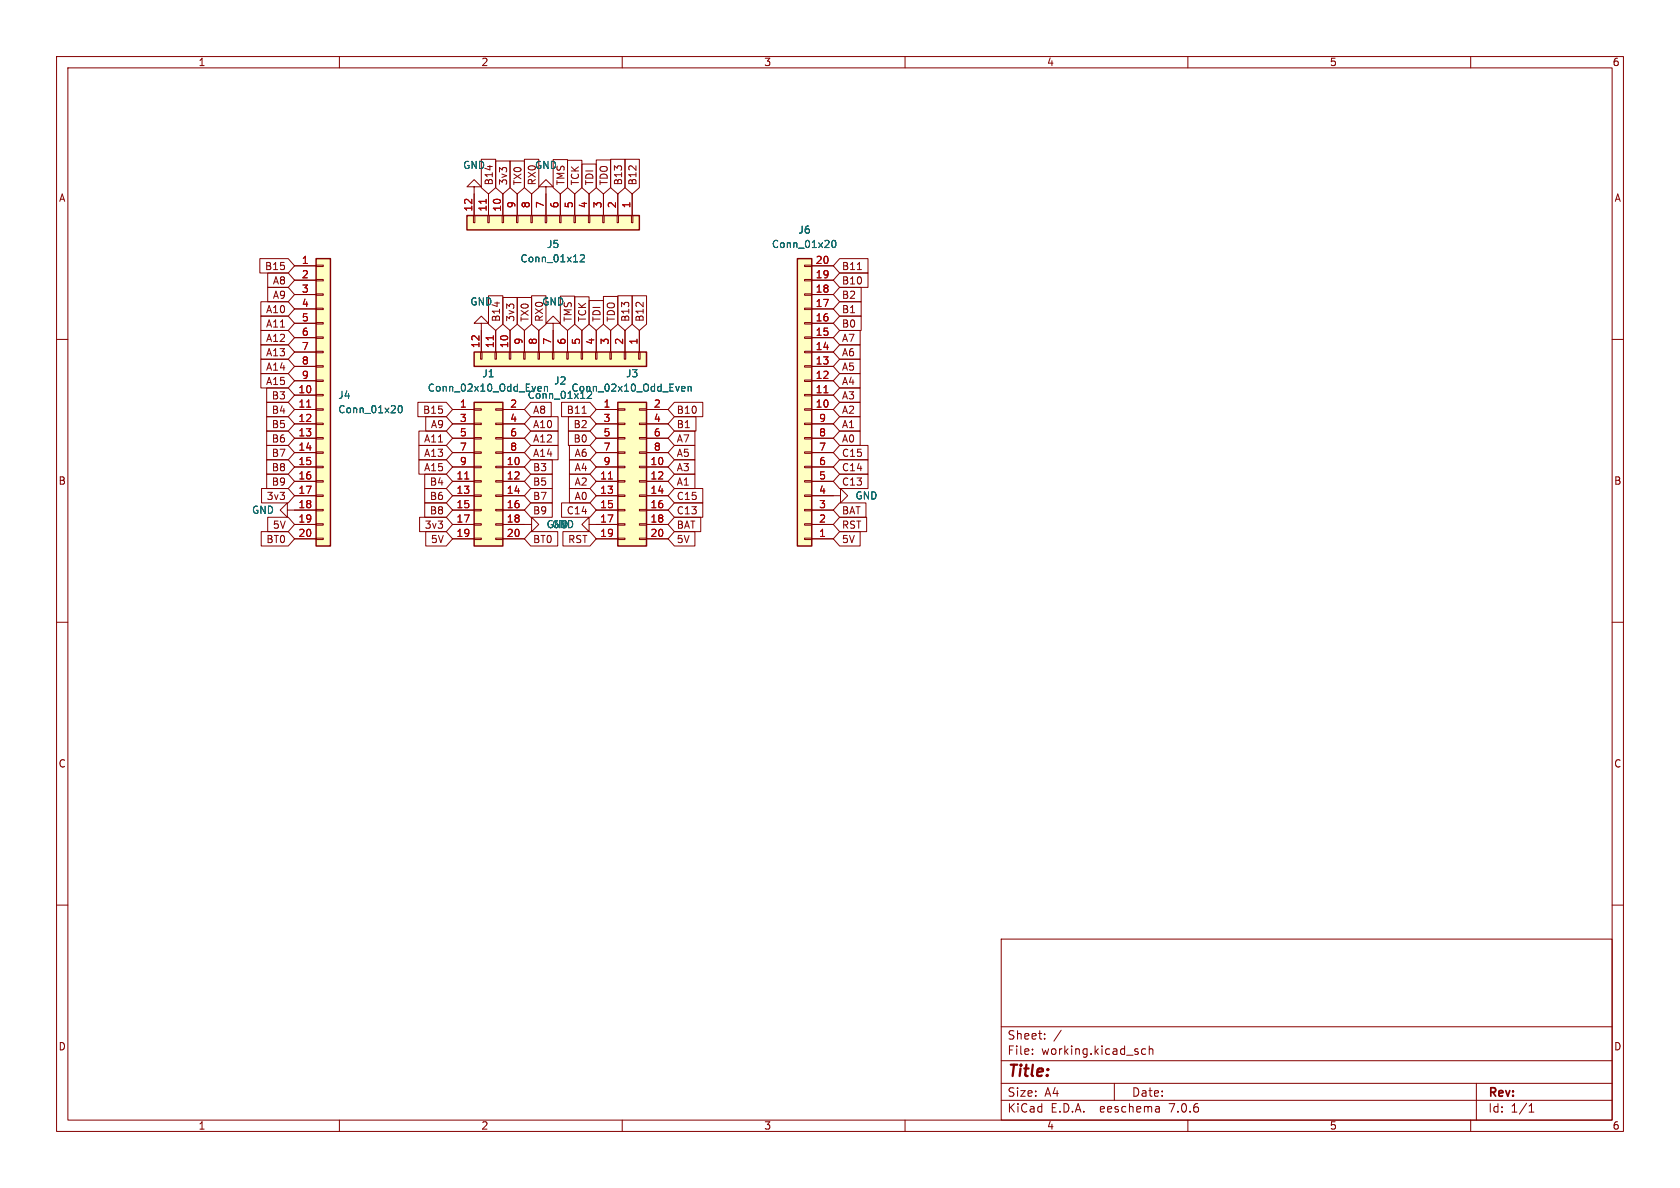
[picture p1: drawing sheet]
<svg xmlns="http://www.w3.org/2000/svg" width="297mm" height="210mm" viewBox="0 0 297 210" stroke-linecap="round" stroke-linejoin="round" font-family="sans-serif">
<g fill="none" stroke="#840000" stroke-width=".18">
<path d="M10 10h277v190h-277zM12 12h273v186h-273zM60 10v2M110 10v2M160 10v2M210 10v2M260 10v2M83.7 38.1h.2v1.3h-.2zM83.8 33h1.3l-1.3-1.2-1.3 1.2h1.3v5.1M85.1 28.2h2.5v5l-1.2 1.1-1.3-1.1zM86.2 38.1h.3v1.3h-.3zM86.4 34.3v3.8"/>
<path d="M87.6 28.5h2.6v4.7l-1.3 1.1-1.3-1.1zM88.8 38.1h.2v1.3h-.2zM88.9 34.3v3.8M90.2 28.5h2.5v4.7l-1.3 1.1-1.2-1.1zM91.3 38.1h.3v1.3h-.3zM91.4 34.3v3.8M92.7 28.2h2.6v5l-1.3 1.1-1.3-1.1zM93.9 38.1h.2v1.3h-.2zM94 34.3v3.8M96.4 38.1h.2v1.3h-.2zM96.5 33h1.3l-1.3-1.2-1.3 1.2h1.3v5.1M97.8 28.2h2.5v5l-1.2 1.1-1.3-1.1z"/>
<path d="M98.9 38.1h.3v1.3h-.3zM99.1 34.3v3.8M100.3 28.3h2.6v4.9l-1.3 1.1-1.3-1.1zM101.5 38.1h.2v1.3h-.2zM101.6 34.3v3.8M102.9 29h2.5v4.2l-1.3 1.1-1.2-1.1zM104 38.1h.3v1.3h-.3zM104.1 34.3v3.8M105.4 28.3h2.6v4.9l-1.3 1.1-1.3-1.1zM106.6 38.1h.2v1.3h-.2zM106.7 34.3v3.8M107.9 28.2h2.6v5l-1.3 1.1-1.3-1.1z"/>
<path d="M109.1 38.1h.2v1.3h-.2zM109.2 34.3v3.8M110.5 28.2h2.5v5l-1.2 1.1-1.3-1.1zM111.6 38.1h.3v1.3h-.3zM111.8 34.3v3.8M10 60h2M45.9 45.7h5.1l1.1 1.3-1.1 1.3h-5.1zM46.1 58.4h4.9l1.1 1.3-1.1 1.3h-4.9zM46.1 53.3h4.9l1.1 1.3-1.1 1.3h-4.9zM46.1 55.9h4.9l1.1 1.3-1.1 1.2h-4.9zM47.3 50.8h3.7l1.1 1.3-1.1 1.2h-3.7zM47.3 48.3h3.7l1.1 1.2-1.1 1.3h-3.7z"/>
<path d="M52.1 59.7h3.8M52.1 57.2h3.8M52.1 54.6h3.8M52.1 52.1h3.8M52.1 49.5h3.8M52.1 47h3.8M55.9 59.6h1.2v.2h-1.2zM55.9 57h1.2v.3h-1.2zM55.9 54.5h1.2v.2h-1.2zM55.9 51.9h1.2v.3h-1.2zM55.9 49.4h1.2v.3h-1.2zM55.9 46.9h1.2v.2h-1.2z"/>
<path d="M85.1 57.2h1.3l-1.3-1.3-1.3 1.3h1.3v5M86.4 52.3h2.5v5l-1.3 1.1-1.2-1.1zM87.6 58.4v3.8M88.9 52.6h2.5v4.7l-1.2 1.1-1.3-1.1zM90.2 58.4v3.8M91.4 52.6h2.6v4.7l-1.3 1.1-1.3-1.1zM92.7 58.4v3.8M94 52.3h2.5v5l-1.3 1.1-1.2-1.1zM95.2 58.4v3.8M97.8 57.2h1.3l-1.3-1.3-1.3 1.3h1.3v5M99.1 52.3h2.5v5l-1.3 1.1-1.2-1.1zM100.3 58.4v3.8"/>
<path d="M101.6 52.5h2.5v4.8l-1.2 1.1-1.3-1.1zM102.9 58.4v3.8M104.1 53.1h2.6v4.2l-1.3 1.1-1.3-1.1zM105.4 58.4v3.8M106.7 52.4h2.5v4.9l-1.3 1.1-1.2-1.1zM107.9 58.4v3.8M109.2 52.3h2.6v5l-1.3 1.1-1.3-1.1zM110.5 58.4v3.8M111.8 52.3h2.5v5l-1.3 1.1-1.2-1.1zM113 58.4v3.8M142.2 46.9h1.3v.2h-1.3zM142.2 49.4h1.3v.3h-1.3z"/>
<path d="M142.2 51.9h1.3v.3h-1.3zM142.2 54.5h1.3v.2h-1.3zM142.2 57h1.3v.3h-1.3zM142.2 59.6h1.3v.2h-1.3zM143.5 59.7h3.8M143.5 57.2h3.8M143.5 54.6h3.8M143.5 52.1h3.8M143.5 49.5h3.8M143.5 47h3.8M148.4 50.8h3.8v2.5h-3.8l-1.1-1.2zM148.4 48.3h5.1v2.5h-5.1l-1.1-1.3z"/>
<path d="M148.4 45.7h5.1v2.6h-5.1l-1.1-1.3zM148.4 58.4h3.7v2.6h-3.7l-1.1-1.3zM148.4 55.9h3.8v2.5h-3.8l-1.1-1.2zM148.4 53.3h3.8v2.6h-3.8l-1.1-1.3zM151.6 47.7h.7M285 60h2M46.1 63.5h4.9l1.1 1.3-1.1 1.2h-4.9zM46.1 61h4.9l1.1 1.2-1.1 1.3h-4.9zM46.1 66h4.9l1.1 1.3-1.1 1.3h-4.9zM47.1 68.6h3.9l1.1 1.3-1.1 1.2h-3.9zM47.1 71.1h3.9l1.1 1.3-1.1 1.3h-3.9zM47.1 73.7h3.9l1.1 1.2-1.1 1.3h-3.9z"/>
<path d="M47.1 78.7h3.9l1.1 1.3-1.1 1.3h-3.9zM47.1 76.2h3.9l1.1 1.3-1.1 1.2h-3.9zM52.1 72.4h3.8M52.1 69.9h3.8M52.1 67.3h3.8M52.1 64.8h3.8M52.1 62.2h3.8M52.1 77.5h3.8M52.1 74.9h3.8M55.9 79.9h1.2v.2h-1.2zM55.9 77.3h1.2v.3h-1.2zM55.9 74.8h1.2v.3h-1.2z"/>
<path d="M55.9 72.3h1.2v.2h-1.2zM55.9 69.7h1.2v.3h-1.2zM55.9 67.2h1.2v.2h-1.2zM55.9 64.6h1.2v.3h-1.2zM55.9 62.1h1.2v.3h-1.2zM73.9 71.1h5l1.1 1.3-1.1 1.3h-5zM74.1 78.7h4.8l1.1 1.3-1.1 1.3h-4.8zM74.1 76.2h4.8l1.1 1.3-1.1 1.2h-4.8zM75.3 73.7h3.6l1.1 1.2-1.1 1.3h-3.6zM80 72.4h3.8M80 77.5h3.8M80 74.9h3.8"/>
<path d="M83.8 79.9h1.3v.2h-1.3zM83.8 77.3h1.3v.3h-1.3zM83.8 74.8h1.3v.3h-1.3zM83.8 72.3h1.3v.2h-1.3zM85 62.2h.2v1.3h-.2zM87.5 62.2h.3v1.3h-.3zM87.6 79.9h1.3v.2h-1.3zM87.6 77.3h1.3v.3h-1.3zM87.6 74.8h1.3v.3h-1.3zM87.6 72.3h1.3v.2h-1.3zM88.9 72.4h3.8M88.9 77.5h3.8"/>
<path d="M88.9 74.9h3.8M90 62.2h.3v1.3h-.3zM92.6 62.2h.2v1.3h-.2zM93.8 76.2h4.9v2.5h-4.9l-1.1-1.2zM93.8 73.7h4.9v2.5h-4.9l-1.1-1.3zM93.8 71.1h3.7v2.6h-3.7l-1.1-1.3zM93.8 78.7h4.9v2.6h-4.9l-1.1-1.3zM95.1 62.2h.3v1.3h-.3zM97.7 62.2h.2v1.3h-.2zM99.3 71.1h5l1.1 1.3-1.1 1.3h-5zM100.2 62.2h.3v1.3h-.3zM100.5 76.2h3.8l1.1 1.3-1.1 1.2h-3.8z"/>
<path d="M100.5 73.7h3.8l1.1 1.2-1.1 1.3h-3.8zM100.7 78.7h3.6l1.1 1.3-1.1 1.3h-3.6zM102.7 62.2h.3v1.3h-.3zM102.9 73.1h.7M105.3 62.2h.2v1.3h-.2zM105.4 72.4h3.8M105.4 77.5h3.8M105.4 74.9h3.8M107.8 62.2h.3v1.3h-.3zM109.2 79.9h1.3v.2h-1.3zM109.2 77.3h1.3v.3h-1.3zM109.2 74.8h1.3v.3h-1.3z"/>
<path d="M109.2 72.3h1.3v.2h-1.3zM110.4 62.2h.2v1.3h-.2zM112.9 62.2h.3v1.3h-.3zM113 79.9h1.3v.2h-1.3zM113 77.3h1.3v.3h-1.3zM113 74.8h1.3v.3h-1.3zM113 72.3h1.3v.2h-1.3zM114.3 72.4h3.8M114.3 77.5h3.8M114.3 74.9h3.8M119.2 73.7h3.8v2.5h-3.8l-1.1-1.3zM119.2 76.2h3.7v2.5h-3.7l-1.1-1.2z"/>
<path d="M119.2 78.7h3.7v2.6h-3.7l-1.1-1.3zM119.2 71.1h5v2.6h-5l-1.1-1.3zM142.2 62.1h1.3v.3h-1.3zM142.2 64.6h1.3v.3h-1.3zM142.2 67.2h1.3v.2h-1.3zM142.2 69.7h1.3v.3h-1.3zM142.2 72.3h1.3v.2h-1.3zM142.2 74.8h1.3v.3h-1.3zM142.2 77.3h1.3v.3h-1.3zM142.2 79.9h1.3v.2h-1.3zM143.5 72.4h3.8M143.5 69.9h3.8"/>
<path d="M143.5 67.3h3.8M143.5 64.8h3.8M143.5 62.2h3.8M143.5 77.5h3.8M143.5 74.9h3.8M148.4 76.2h3.7v2.5h-3.7l-1.1-1.2zM148.4 78.7h5.1v2.6h-5.1l-1.1-1.3zM148.4 73.7h3.7v2.5h-3.7l-1.1-1.3zM148.4 71.1h3.7v2.6h-3.7l-1.1-1.3zM148.4 68.6h3.7v2.5h-3.7l-1.1-1.2zM148.4 66h3.7v2.6h-3.7l-1.1-1.3zM148.4 61h3.7v2.5h-3.7l-1.1-1.3z"/>
<path d="M148.4 63.5h3.7v2.5h-3.7l-1.1-1.2zM46.2 94h4.8l1.1 1.3-1.1 1.2h-4.8zM46.2 86.4h4.8l1.1 1.2-1.1 1.3h-4.8zM47.1 81.3h3.9l1.1 1.3-1.1 1.2h-3.9zM47.1 83.8h3.9l1.1 1.3-1.1 1.3h-3.9zM47.3 91.4h3.7l1.1 1.3-1.1 1.3h-3.7zM50.8 90.2v-1.3l-1.3 1.3 1.3 1.2v-1.2h5.1M52.1 95.3h3.8M52.1 92.7h3.8M52.1 87.6h3.8M52.1 85.1h3.8M52.1 82.6h3.8"/>
<path d="M52.1 80h3.8M55.9 95.1h1.2v.3h-1.2zM55.9 92.6h1.2v.2h-1.2zM55.9 90h1.2v.3h-1.2zM55.9 87.5h1.2v.3h-1.2zM55.9 85h1.2v.2h-1.2zM55.9 82.4h1.2v.3h-1.2zM74.1 81.3h4.8l1.1 1.3-1.1 1.2h-4.8zM74.2 91.4h4.7l1.1 1.3-1.1 1.3h-4.7zM75.1 83.8h3.8l1.1 1.3-1.1 1.3h-3.8zM75.1 86.4h3.8l1.1 1.2-1.1 1.3h-3.8zM75.1 88.9h3.8l1.1 1.3-1.1 1.2h-3.8z"/>
<path d="M75.3 94h3.6l1.1 1.3-1.1 1.2h-3.6zM80 95.3h3.8M80 92.7h3.8M80 90.2h3.8M80 87.6h3.8M80 85.1h3.8M80 82.6h3.8M80 80h3.8M83.8 95.1h1.3v.3h-1.3zM83.8 92.6h1.3v.2h-1.3zM83.8 90h1.3v.3h-1.3zM83.8 87.5h1.3v.3h-1.3z"/>
<path d="M83.8 85h1.3v.2h-1.3zM83.8 82.4h1.3v.3h-1.3zM87.6 95.1h1.3v.3h-1.3zM87.6 92.6h1.3v.2h-1.3zM87.6 90h1.3v.3h-1.3zM87.6 87.5h1.3v.3h-1.3zM87.6 85h1.3v.2h-1.3zM87.6 82.4h1.3v.3h-1.3zM88.9 92.7h5.1v-1.3l1.2 1.3-1.2 1.3v-1.3M88.9 95.3h3.8M88.9 90.2h3.8M88.9 87.6h3.8"/>
<path d="M88.9 85.1h3.8M88.9 82.6h3.8M88.9 80h3.8M93.8 94h4.8v2.5h-4.8l-1.1-1.2zM93.8 86.4h3.8v2.5h-3.8l-1.1-1.3zM93.8 81.3h3.8v2.5h-3.8l-1.1-1.2zM93.8 83.8h3.8v2.6h-3.8l-1.1-1.3zM93.8 88.9h3.8v2.5h-3.8l-1.1-1.2zM99.3 88.9h5l1.1 1.3-1.1 1.2h-5zM99.5 94h4.8l1.1 1.3-1.1 1.2h-4.8zM100.7 81.3h3.6l1.1 1.3-1.1 1.2h-3.6zM100.7 86.4h3.6l1.1 1.2-1.1 1.3h-3.6z"/>
<path d="M100.7 83.8h3.6l1.1 1.3-1.1 1.3h-3.6zM104.1 92.7v-1.3l-1.2 1.3 1.2 1.3v-1.3h5.1M105.4 95.3h3.8M105.4 90.2h3.8M105.4 87.6h3.8M105.4 85.1h3.8M105.4 82.6h3.8M105.4 80h3.8M109.2 95.1h1.3v.3h-1.3zM109.2 92.6h1.3v.2h-1.3zM109.2 90h1.3v.3h-1.3zM109.2 87.5h1.3v.3h-1.3z"/>
<path d="M109.2 85h1.3v.2h-1.3zM109.2 82.4h1.3v.3h-1.3zM113 95.1h1.3v.3h-1.3zM113 92.6h1.3v.2h-1.3zM113 90h1.3v.3h-1.3zM113 87.5h1.3v.3h-1.3zM113 85h1.3v.2h-1.3zM113 82.4h1.3v.3h-1.3zM114.3 95.3h3.8M114.3 92.7h3.8M114.3 90.2h3.8M114.3 87.6h3.8"/>
<path d="M114.3 85.1h3.8M114.3 82.6h3.8M114.3 80h3.8M119.2 81.3h3.7v2.5h-3.7l-1.1-1.2zM119.2 88.9h5v2.5h-5l-1.1-1.2zM119.2 86.4h5v2.5h-5l-1.1-1.3zM119.2 91.4h4.7v2.6h-4.7l-1.1-1.3zM119.2 83.8h3.7v2.6h-3.7l-1.1-1.3zM119.2 94h3.7v2.5h-3.7l-1.1-1.2zM142.2 82.4h1.3v.3h-1.3zM142.2 85h1.3v.2h-1.3zM142.2 87.5h1.3v.3h-1.3z"/>
<path d="M142.2 90h1.3v.3h-1.3zM142.2 92.6h1.3v.2h-1.3zM142.2 95.1h1.3v.3h-1.3zM143.5 87.6h5.1v-1.2l1.3 1.2-1.3 1.3v-1.3M143.5 95.3h3.8M143.5 92.7h3.8M143.5 90.2h3.8M143.5 85.1h3.8M143.5 82.6h3.8M143.5 80h3.8M148.4 81.3h5.1v2.5h-5.1l-1.1-1.2zM148.4 83.8h5.1v2.6h-5.1l-1.1-1.3z"/>
<path d="M148.4 91.4h4.8v2.6h-4.8l-1.1-1.3zM148.4 88.9h4.7v2.5h-4.7l-1.1-1.2zM148.4 94h3.7v2.5h-3.7l-1.1-1.2zM10 110h2M285 110h2M10 160h2M285 160h2M177 166h108v32h-108zM60 198v2M110 198v2M160 198v2M177 194.5h108"/>
<path d="M177 191.5h108M177 187.5h108M177 181.5h108M182.5 186.3v.1M182.5 185.5v.1M184.7 183.6v.1M184.7 182.8v.1M187.6 182.1l-1.3 2M197 191.5v3M202.5 185.5l-.4-.1-.3 .3v.4l.2 .2h.5M203.2 185.5l.2-.1 .3 .1 .1 .9M203.2 184.9v1.5"/>
<path d="M204.9 195.7l.1 .9M205 196.5l-.2 .1M205 196h-.2M210 198v2M260 198v2M261 191.5v6.5M270.3 196.6h.9M270.3 195.5l.4-.4v1.5"/>
</g>
<g fill="#ffffc2" stroke="#ffffc2" stroke-width=".18">
<path d="M141 45.7h2.5v50.8h-2.5z"/>
<path d="M55.9 45.7h2.5v50.8h-2.5z"/>
<path d="M109.2 71.1h5.1v25.4h-5.1z"/>
<path d="M82.5 38.1h30.5v2.5h-30.5z"/>
<path d="M83.8 62.2h30.5v2.6h-30.5z"/>
<path d="M83.8 71.1h5.1v25.4h-5.1z"/>
</g>
<path d="M82.5 38.1h30.5v2.5h-30.5zM55.9 45.7h2.5v50.8h-2.5zM141 45.7h2.5v50.8h-2.5zM83.8 62.2h30.5v2.6h-30.5zM83.8 71.1h5.1v25.4h-5.1zM109.2 71.1h5.1v25.4h-5.1z" fill="none" stroke="#840000" stroke-width=".25"/>
<path d="M85.9 35.2v.8M87.2 59.4v.7M54.2 72h.7M145.7 69.4h.7M82.2 84.7h.7M107.6 84.7h.7" fill="none" stroke="#a90000" stroke-width=".18"/>
<path d="M102.6 45.2l.5-.2 .2 .4-.8 .9h.8M147.2 42.6l.1-.1a.68 .68 0 0 1 .5 .6 .68 .68 0 0 1-.5 .7l-.1-.2-.2-.3zM70.5 71.8l.2-.1a.68 .68 0 0 1 .4 .6 .68 .68 0 0 1-.4 .7l-.2-.2-.1-.3zM95.3 68.3l.3 .1 .1 .2-.6 .1M96.2 68.4l.2-.1 .3 .1 .1 .8M96.2 68.3v.9M104.5 69.7l-.7 .7h.8M120.7 68.3l.3 .1 .1 .2-.6 .1M121 69.1l-.3 .1M121.6 68.4l.2-.1 .3 .1 .1 .8M121.6 68.3v.9M100.8 92a.68 .68 0 0 1 .5 .7 .68 .68 0 0 1-.5 .6" fill="none" stroke="#006464" stroke-width=".18"/>
<text font-size="2.8" fill="#840000" x="178" y="190.9">Title:</text>
<g font-size="2.1" fill="#840000">
<text x="178" y="184">Sheet:</text>
<text x="178" y="186.7">File:</text>
<text x="184.1" y="186.7">working.kicad_sch</text>
<text x="178" y="196.9">KiCad</text>
<text x="178" y="194.1">Size:</text>
<text x="184.7" y="194.1">A4</text>
<text x="185.7" y="196.9">E.D.A.</text>
<text x="194.6" y="196.9">eeschema</text>
<text x="200" y="194.1">Date:</text>
<text x="207" y="196.9">7.0.6</text>
<text x="263" y="194.3">Rev:</text>
<text x="263" y="196.9">Id:</text>
<text x="267.1" y="196.9">1/1</text>
</g>
<g font-size="1.8" fill="#840000">
<text x="35" y="11.9">1</text>
<text x="85" y="11.9">2</text>
<text x="135" y="11.9">3</text>
<text x="185" y="11.9">4</text>
<text x="235" y="11.9">5</text>
<text x="285" y="11.9">6</text>
<text x="10.3" y="35.9">A</text>
<text x="89.9" y="32.9" transform="rotate(-90 89.9 32.9)">3v3</text>
<text x="92.4" y="32.9" transform="rotate(-90 92.4 32.9)">TX0</text>
<text x="102.6" y="32.9" transform="rotate(-90 102.6 32.9)">TCK</text>
<text x="105.1" y="32.9" transform="rotate(-90 105.1 32.9)">TDI</text>
<text x="107.6" y="32.9" transform="rotate(-90 107.6 32.9)">TDO</text>
<text x="110.2" y="32.9" transform="rotate(-90 110.2 32.9)">B13</text>
<text x="112.7" y="32.9" transform="rotate(-90 112.7 32.9)">B12</text>
<text x="285.3" y="35.9">A</text>
<text x="46.7" y="47.9">B15</text>
<text x="148.7" y="47.9">B11</text>
<text x="48.1" y="53">A9</text>
<text x="48.1" y="50.5">A8</text>
<text x="148.7" y="53">B2</text>
<text x="148.7" y="50.5">B10</text>
<text x="46.9" y="55.6">A10</text>
<text x="46.9" y="58.1">A11</text>
<text x="91.1" y="57" transform="rotate(-90 91.1 57)">3v3</text>
<text x="93.7" y="57" transform="rotate(-90 93.7 57)">TX0</text>
<text x="103.8" y="57" transform="rotate(-90 103.8 57)">TCK</text>
<text x="106.4" y="57" transform="rotate(-90 106.4 57)">TDI</text>
<text x="108.9" y="57" transform="rotate(-90 108.9 57)">TDO</text>
<text x="111.4" y="57" transform="rotate(-90 111.4 57)">B13</text>
<text x="114" y="57" transform="rotate(-90 114 57)">B12</text>
<text x="148.7" y="58.1">B0</text>
<text x="148.7" y="55.6">B1</text>
<text x="46.9" y="60.6">A12</text>
<text x="46.9" y="65.7">A14</text>
<text x="46.9" y="63.2">A13</text>
<text x="148.7" y="60.6">A7</text>
<text x="148.7" y="63.2">A6</text>
<text x="148.7" y="65.7">A5</text>
<text x="46.9" y="68.3">A15</text>
<text x="48" y="70.8">B3</text>
<text x="148.7" y="70.8">A3</text>
<text x="148.7" y="68.3">A4</text>
<text x="48" y="73.3">B4</text>
<text x="48" y="75.9">B5</text>
<text x="74.7" y="73.3">B15</text>
<text x="76.1" y="75.9">A9</text>
<text x="94.1" y="75.9">A10</text>
<text x="94.1" y="73.3">A8</text>
<text x="100.1" y="73.3">B11</text>
<text x="101.3" y="75.9">B2</text>
<text x="119.5" y="75.9">B1</text>
<text x="119.5" y="73.3">B10</text>
<text x="148.7" y="75.9">A1</text>
<text x="148.7" y="73.3">A2</text>
<text x="48" y="83.5">B8</text>
<text x="48" y="81">B7</text>
<text x="48" y="78.4">B6</text>
<text x="74.9" y="81">A13</text>
<text x="74.9" y="83.5">A15</text>
<text x="74.9" y="78.4">A11</text>
<text x="94.1" y="78.4">A12</text>
<text x="94.1" y="81">A14</text>
<text x="94.1" y="83.5">B3</text>
<text x="101.3" y="78.4">B0</text>
<text x="101.5" y="81">A6</text>
<text x="101.5" y="83.5">A4</text>
<text x="119.5" y="83.5">A3</text>
<text x="119.5" y="78.4">A7</text>
<text x="119.5" y="81">A5</text>
<text x="148.7" y="78.4">A0</text>
<text x="148.7" y="81">C15</text>
<text x="148.7" y="83.5">C14</text>
<text x="10.3" y="85.9">B</text>
<text x="47.1" y="88.6">3v3</text>
<text x="48" y="86">B9</text>
<text x="75.9" y="86">B4</text>
<text x="75.9" y="88.6">B6</text>
<text x="94.1" y="88.6">B7</text>
<text x="94.1" y="86">B5</text>
<text x="101.5" y="88.6">A0</text>
<text x="101.5" y="86">A2</text>
<text x="119.5" y="88.6">C15</text>
<text x="119.5" y="86">A1</text>
<text x="148.7" y="86">C13</text>
<text x="285.3" y="85.9">B</text>
<text x="48.1" y="93.7">5V</text>
<text x="75" y="93.7">3v3</text>
<text x="75.9" y="91.1">B8</text>
<text x="94.1" y="91.1">B9</text>
<text x="100.1" y="91.1">C14</text>
<text x="119.5" y="91.1">C13</text>
<text x="119.5" y="93.7">BAT</text>
<text x="148.7" y="93.7">RST</text>
<text x="148.7" y="91.1">BAT</text>
<text x="47" y="96.2">BT0</text>
<text x="76.1" y="96.2">5V</text>
<text x="94.1" y="96.2">BT0</text>
<text x="100.3" y="96.2">RST</text>
<text x="119.5" y="96.2">5V</text>
<text x="148.7" y="96.2">5V</text>
<text x="10.3" y="135.9">C</text>
<text x="285.3" y="135.9">C</text>
<text x="10.3" y="185.9">D</text>
<text x="285.3" y="185.9">D</text>
<text x="35" y="199.9">1</text>
<text x="85" y="199.9">2</text>
<text x="135" y="199.9">3</text>
<text x="185" y="199.9">4</text>
<text x="235" y="199.9">5</text>
<text x="285" y="199.9">6</text>
</g>
<g font-size="1.8" fill="#006464">
<text x="81.8" y="30.1">GND</text>
<text x="87.3" y="32.9" transform="rotate(-90 87.3 32.9)">B14</text>
<text x="94.5" y="30.1">GND</text>
<text x="94.9" y="32.9" transform="rotate(-90 94.9 32.9)">RX0</text>
<text x="100" y="32.9" transform="rotate(-90 100 32.9)">TMS</text>
<text x="141" y="41.5">J6</text>
<text x="91.9" y="46.6">Conn_01x12</text>
<text x="96.6" y="44">J5</text>
<text x="136.4" y="44">Conn_01x20</text>
<text x="83.1" y="54.2">GND</text>
<text x="88.6" y="57" transform="rotate(-90 88.6 57)">B14</text>
<text x="95.8" y="54.2">GND</text>
<text x="96.2" y="57" transform="rotate(-90 96.2 57)">RX0</text>
<text x="101.3" y="57" transform="rotate(-90 101.3 57)">TMS</text>
<text x="59.7" y="70.7">J4</text>
<text x="75.5" y="69.4">Conn_02x10_Odd_Even</text>
<text x="85.2" y="66.9">J1</text>
<text x="93.2" y="70.7">Conn_01x12</text>
<text x="97.9" y="68.2">J2</text>
<text x="100.9" y="69.4">Conn_02x10_Odd_Even</text>
<text x="110.6" y="66.9">J3</text>
<text x="59.7" y="73.3">Conn_01x20</text>
<text x="151.1" y="88.5">GND</text>
<text x="44.5" y="91">GND</text>
<text x="96.5" y="93.6">GND</text>
</g>
<g font-size="1.8" fill="#a90000">
<text x="83.6" y="37.5" transform="rotate(-90 83.6 37.5)">12</text>
<text x="86.1" y="37.5" transform="rotate(-90 86.1 37.5)">11</text>
<text x="88.6" y="37.5" transform="rotate(-90 88.6 37.5)">10</text>
<text x="91.2" y="36.9" transform="rotate(-90 91.2 36.9)">9</text>
<text x="93.7" y="36.9" transform="rotate(-90 93.7 36.9)">8</text>
<text x="96.3" y="36.9" transform="rotate(-90 96.3 36.9)">7</text>
<text x="98.8" y="36.9" transform="rotate(-90 98.8 36.9)">6</text>
<text x="101.3" y="36.9" transform="rotate(-90 101.3 36.9)">5</text>
<text x="103.9" y="36.9" transform="rotate(-90 103.9 36.9)">4</text>
<text x="106.4" y="36.9" transform="rotate(-90 106.4 36.9)">3</text>
<text x="109" y="36.9" transform="rotate(-90 109 36.9)">2</text>
<text x="111.5" y="36.9" transform="rotate(-90 111.5 36.9)">1</text>
<text x="53.3" y="46.7">1</text>
<text x="144.1" y="46.7">20</text>
<text x="53.3" y="49.3">2</text>
<text x="53.3" y="51.8">3</text>
<text x="144.1" y="51.8">18</text>
<text x="144.1" y="49.3">19</text>
<text x="53.3" y="54.4">4</text>
<text x="53.3" y="56.9">5</text>
<text x="53.3" y="59.4">6</text>
<text x="144.1" y="59.4">15</text>
<text x="144.1" y="56.9">16</text>
<text x="144.1" y="54.4">17</text>
<text x="53.3" y="62">7</text>
<text x="53.3" y="64.5">8</text>
<text x="84.8" y="61.6" transform="rotate(-90 84.8 61.6)">12</text>
<text x="87.4" y="61.6" transform="rotate(-90 87.4 61.6)">11</text>
<text x="89.9" y="61.6" transform="rotate(-90 89.9 61.6)">10</text>
<text x="92.5" y="61" transform="rotate(-90 92.5 61)">9</text>
<text x="95" y="61" transform="rotate(-90 95 61)">8</text>
<text x="97.5" y="61" transform="rotate(-90 97.5 61)">7</text>
<text x="100.1" y="61" transform="rotate(-90 100.1 61)">6</text>
<text x="102.6" y="61" transform="rotate(-90 102.6 61)">5</text>
<text x="105.2" y="61" transform="rotate(-90 105.2 61)">4</text>
<text x="107.7" y="61" transform="rotate(-90 107.7 61)">3</text>
<text x="110.2" y="61" transform="rotate(-90 110.2 61)">2</text>
<text x="112.8" y="61" transform="rotate(-90 112.8 61)">1</text>
<text x="144.1" y="64.5">13</text>
<text x="144.1" y="62">14</text>
<text x="52.7" y="69.6">10</text>
<text x="53.3" y="67.1">9</text>
<text x="144.1" y="69.6">11</text>
<text x="144.1" y="67.1">12</text>
<text x="52.7" y="72.1">11</text>
<text x="52.7" y="74.7">12</text>
<text x="52.7" y="77.2">13</text>
<text x="81.2" y="72.1">1</text>
<text x="81.2" y="74.7">3</text>
<text x="81.2" y="77.2">5</text>
<text x="90.1" y="72.1">2</text>
<text x="90.1" y="74.7">4</text>
<text x="90.1" y="77.2">6</text>
<text x="106.6" y="72.1">1</text>
<text x="106.6" y="74.7">3</text>
<text x="106.6" y="77.2">5</text>
<text x="115.5" y="72.1">2</text>
<text x="115.5" y="74.7">4</text>
<text x="115.5" y="77.2">6</text>
<text x="144.1" y="72.1">10</text>
<text x="144.7" y="77.2">8</text>
<text x="144.7" y="74.7">9</text>
<text x="52.7" y="79.8">14</text>
<text x="52.7" y="82.3">15</text>
<text x="81.2" y="79.8">7</text>
<text x="81.2" y="82.3">9</text>
<text x="89.5" y="82.3">10</text>
<text x="90.1" y="79.8">8</text>
<text x="106.6" y="79.8">7</text>
<text x="106.6" y="82.3">9</text>
<text x="114.9" y="82.3">10</text>
<text x="115.5" y="79.8">8</text>
<text x="144.7" y="82.3">6</text>
<text x="144.7" y="79.8">7</text>
<text x="52.7" y="84.8">16</text>
<text x="52.7" y="87.4">17</text>
<text x="52.7" y="89.9">18</text>
<text x="80.6" y="84.8">11</text>
<text x="80.6" y="87.4">13</text>
<text x="80.6" y="89.9">15</text>
<text x="89.5" y="84.8">12</text>
<text x="89.5" y="87.4">14</text>
<text x="89.5" y="89.9">16</text>
<text x="106" y="84.8">11</text>
<text x="106" y="87.4">13</text>
<text x="106" y="89.9">15</text>
<text x="114.9" y="84.8">12</text>
<text x="114.9" y="87.4">14</text>
<text x="114.9" y="89.9">16</text>
<text x="144.7" y="89.9">3</text>
<text x="144.7" y="87.4">4</text>
<text x="144.7" y="84.8">5</text>
<text x="52.7" y="92.5">19</text>
<text x="52.7" y="95">20</text>
<text x="80.6" y="92.5">17</text>
<text x="80.6" y="95">19</text>
<text x="89.5" y="92.5">18</text>
<text x="89.5" y="95">20</text>
<text x="106" y="92.5">17</text>
<text x="106" y="95">19</text>
<text x="114.9" y="92.5">18</text>
<text x="114.9" y="95">20</text>
<text x="144.7" y="95">1</text>
<text x="144.7" y="92.5">2</text>
</g>
</svg>
